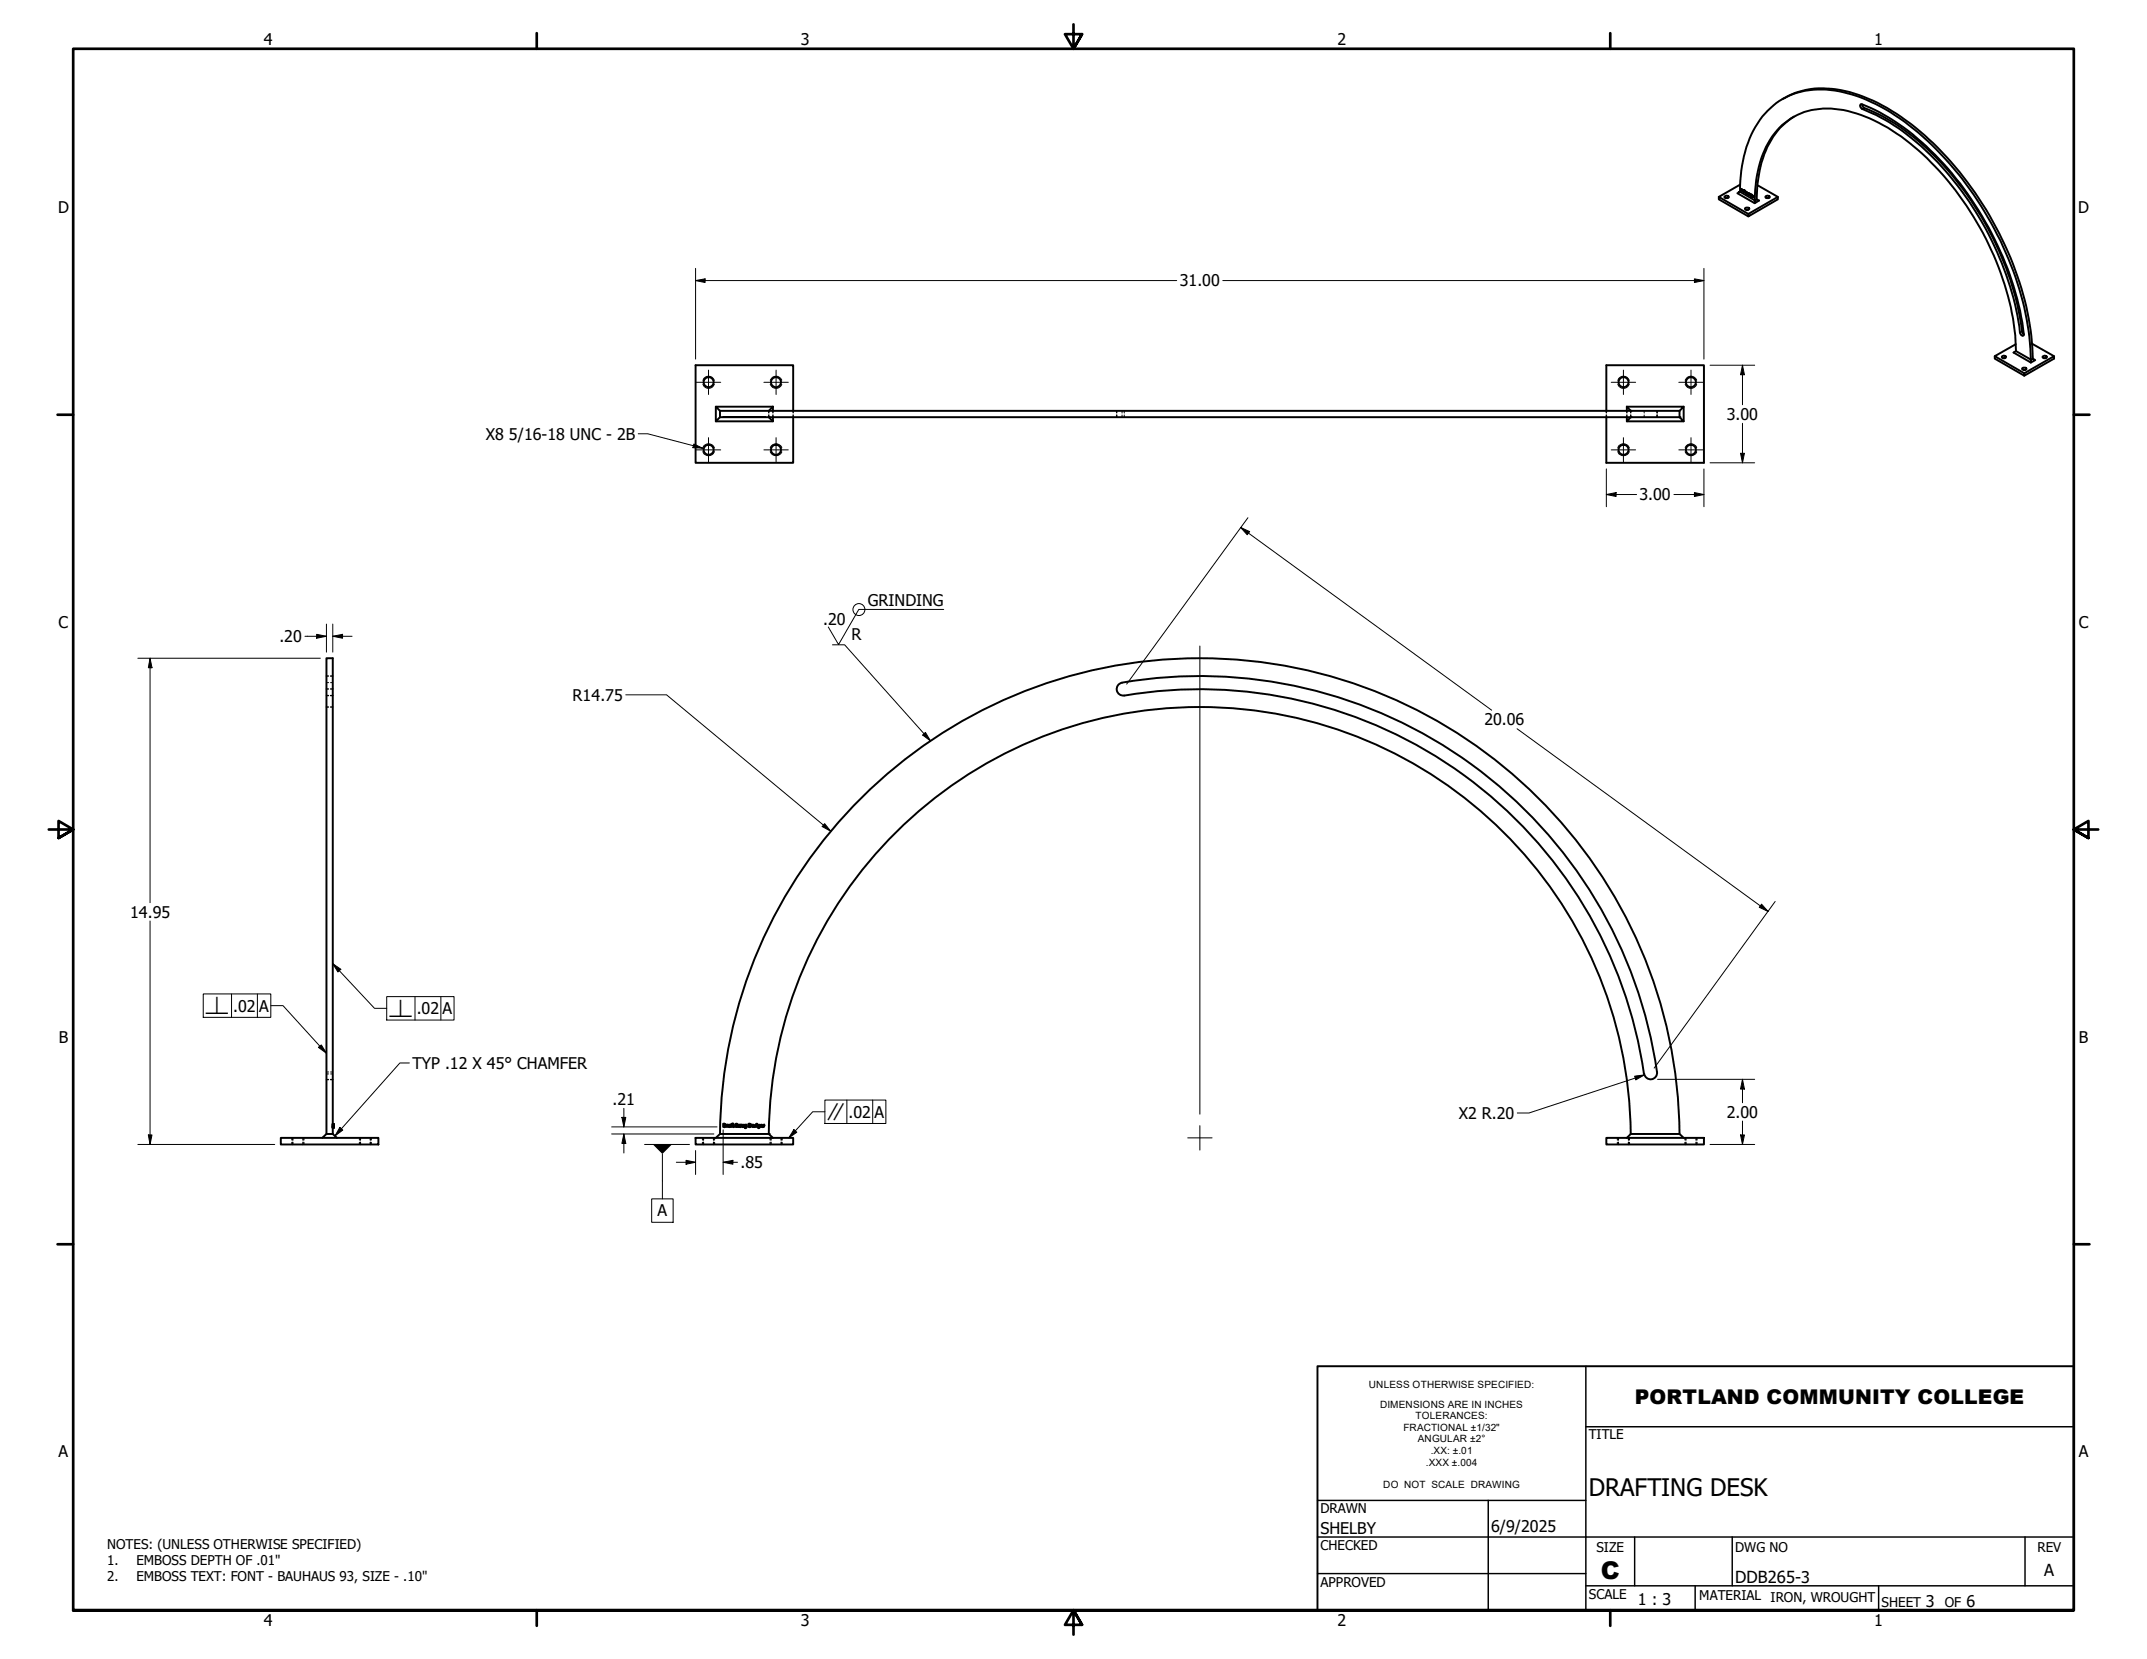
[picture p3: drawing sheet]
<svg xmlns="http://www.w3.org/2000/svg" width="559mm" height="432mm" viewBox="0 0 559 432" stroke-linecap="round" stroke-linejoin="round" font-family="sans-serif">
<!-- layer: Hidden Narrow (ANSI) -->
<g fill="none" stroke="#000" stroke-width=".26">
<path d="M182.9 99a1.57 1.57 0 0 1 1.5-1.1 1.57 1.57 0 0 1 1.5 1.1M200.5 99a1.57 1.57 0 0 1 1.5-1.1 1.57 1.57 0 0 1 1.5 1.1M421.1 99a1.57 1.57 0 0 1 1.5-1.1 1.57 1.57 0 0 1 1.5 1.1M438.6 99a1.57 1.57 0 0 1 1.5-1.1 1.57 1.57 0 0 1 1.5 1.1M182.9 100a1.57 1.57 0 0 0 1.5 1.1 1.57 1.57 0 0 0 1.5-1.1M182.9 116.6a1.57 1.57 0 0 1 1.5-1.1 1.57 1.57 0 0 1 1.5 1.1M182.9 117.5a1.57 1.57 0 0 0 1.5 1.1 1.57 1.57 0 0 0 1.5-1.1M188.5 108.5h.1M188.5 108.6h.1M188.6 108.5h.1M188.6 108.6h.1M188.8 108.5h.1"/>
<path d="M188.8 108.6h.1M189.4 108.5h.1M189.4 108.6h.1M189.8 108.5h.1M189.8 108.6h.1M190.2 108.5h.1M190.2 108.6h.1M190.6 108.5h.1M190.6 108.6h.1M190.7 108.5h.1M190.7 108.6h.1M190.9 108.5h.1"/>
<path d="M190.9 108.6h.1M191.7 108.5h.1M191.7 108.6h.1M192.2 108.5h.1M192.2 108.6h.1M192.3 108.5h.1M192.3 108.6h.1M192.4 108.5h.1M192.4 108.6h.1M192.7 108.5h.1M192.7 108.6h.1M193.4 108.5h.1"/>
<path d="M193.4 108.6h.1M194 108.5h.1M194 108.6h.1M194.1 108.5h.1M194.1 108.6h.1M194.2 108.5h.1M194.2 108.6h.1M195.1 108.5h.1M195.1 108.6h.1M195.2 108.5h.1M195.2 108.6h.1M195.5 108.5h.1"/>
<path d="M195.5 108.6h.1M196 108.5h.1M196 108.6h.1M196.3 108.5h.1M196.3 108.6h.1M196.5 108.5h.1M196.5 108.6h.1M196.7 108.5h.1M196.7 108.6h.1M197 108.5h.1M197 108.6h.1M197.4 108.5h.1"/>
<path d="M197.4 108.6h.1M197.5 108.5h.1M197.5 108.6h.1M197.7 108.5h.1M197.7 108.6h.1M198.2 108.5h.1M198.2 108.6h.1M198.4 108.5h.1M198.4 108.6h.1M198.6 108.5h.1M198.6 108.6h.1M198.7 108.5h.1"/>
<path d="M198.7 108.6h.1M198.8 108.5h.1M198.8 108.6h.1M198.9 108.5h.1M198.9 108.6h.1M200.5 100a1.57 1.57 0 0 0 1.5 1.1 1.57 1.57 0 0 0 1.5-1.1M200.5 116.6a1.57 1.57 0 0 1 1.5-1.1 1.57 1.57 0 0 1 1.5 1.1M200.5 117.5a1.57 1.57 0 0 0 1.5 1.1 1.57 1.57 0 0 0 1.5-1.1M292 107v.5M292 108v.5M292.6 107v.5M292.6 108v.5"/>
<path d="M421.1 100a1.57 1.57 0 0 0 1.5 1.1 1.57 1.57 0 0 0 1.5-1.1M421.1 116.6a1.57 1.57 0 0 1 1.5-1.1 1.57 1.57 0 0 1 1.5 1.1M421.1 117.5a1.57 1.57 0 0 0 1.5 1.1 1.57 1.57 0 0 0 1.5-1.1M427.9 107v.5M427.9 108v.5M431.3 107v.5M431.3 108v.5M438.6 100a1.57 1.57 0 0 0 1.5 1.1 1.57 1.57 0 0 0 1.5-1.1M438.6 116.6a1.57 1.57 0 0 1 1.5-1.1 1.57 1.57 0 0 1 1.5 1.1M438.6 117.5a1.57 1.57 0 0 0 1.5 1.1 1.57 1.57 0 0 0 1.5-1.1M85 177.7h.5M86 177.7h.6"/>
<path d="M85 181h.5M86 181h.6M85 279.5h.5M85 279h.5M86 279.5h.6M86 279h.6M75.9 296.2v.5M75.9 297.3v.6M79.1 296.2v.5M79.1 297.3v.6M86.6 292.9h.1M86.6 292.6h.1"/>
<path d="M86.6 293h.1M86.6 293.1h.1M86.6 292.7h.1M86.6 292.8h.1M86.6 293.2h.1M86.6 293.3h.1M86.6 293.5h.1M86.6 292.5h.1M93.5 296.2v.5M93.5 297.3v.6M96.6 296.2v.5M96.6 297.3v.6"/>
<path d="M182.8 296.2v.5M182.8 297.3v.6M186 296.2v.5M186 297.3v.6M200.4 296.2v.5M200.4 297.3v.6M203.6 296.2v.5M203.6 297.3v.6M420.9 296.2v.5M420.9 297.3v.6M424.1 296.2v.5M424.1 297.3v.6"/>
<path d="M438.5 296.2v.5M438.5 297.3v.6M441.7 296.2v.5M441.7 297.3v.6"/>
</g>
<!-- layer: Hidden (ANSI) -->
<g fill="none" stroke="#000" stroke-width=".38">
<path d="M188.2 108.5h.1M188.5 108.5h.2M188.8 108.5h.6M189.5 108.5h.6M190.2 108.5h.5M190.8 108.5h.1M191.4 108.5h.1M191.6 108.5h.4M192.2 108.5h1M192.7 108.5h.1M193.3 108.5h.2M193.6 108.5h.1"/>
<path d="M193.8 108.5h.6M194.1 108.5h.1M194.8 108.5h.7M195.6 108.5h.2M195.9 108.5h.2M196.2 108.5h.1M196.4 108.5h.4M196.5 108.5h.1M196.9 108.5h.1M197.2 108.5h.1M197.4 108.5h.4M197.9 108.5h.1"/>
<path d="M198.1 108.5h.3M198.5 108.5h.1M198.6 108.5h.3M200.1 106.9v.5M200.1 108v.6M201.2 106.9v.5M201.2 108v.6M206.4 106.9v.5M206.4 108v.6M290.6 106.9v.5M290.6 108v.6M418.1 106.9v.5"/>
<path d="M418.1 108v.6M423.4 106.9v.5M423.4 108v.6M424.4 106.9v.5M424.4 108v.6M431.3 106.9v.5M431.3 108v.6M85 176h.5M85 179.3h.5M86 176h.6M86 179.3h.6M85 184h.5"/>
<path d="M85 181h.5M86 184h.6M86 181h.6M76.2 296.2v.5M76.2 297.3v.6M78.9 296.2v.5M78.9 297.3v.6M85 281h.5M86 281h.6M86.6 293.1v.5M86.6 292.5v.3M93.8 296.2v.5"/>
<path d="M93.8 297.3v.6M96.4 296.2v.5M96.4 297.3v.6M183.1 296.2v.5M183.1 297.3v.6M185.7 296.2v.5M185.7 297.3v.6M200.7 296.2v.5M200.7 297.3v.6M203.3 296.2v.5M203.3 297.3v.6M421.2 296.2v.5"/>
<path d="M421.2 297.3v.6M423.9 296.2v.5M423.9 297.3v.6M438.8 296.2v.5M438.8 297.3v.6M441.5 296.2v.5M441.5 297.3v.6"/>
</g>
<!-- layer: Visible (ANSI) -->
<g fill="none" stroke="#000" stroke-width=".51">
<path d="M463.9 25.8a21.1 21.1 0 0 1 16.3-2.1 48.7 48.7 0 0 1 21.8 12.6 87.9 87.9 0 0 1 26.5 49.6l.6 7.4M466.9 30.4a19.9 19.9 0 0 0-8.7 13l-.8 4.7-.2 3.8M484.3 27.1a52.6 52.6 0 0 1 19.3 13.2 84.4 84.4 0 0 1 22.9 45.2l.2 1.7a.69 .69 0 0 1-.7 0 .69 .69 0 0 1-.3-.6 80.4 80.4 0 0 0-31.5-53.2 49.7 49.7 0 0 0-9.8-5.2 .71 .71 0 0 1-.1-1.1zM484.6 27.2l.4 .7a61.1 61.1 0 0 1 25.1 20.3 81.8 81.8 0 0 1 16.3 38.5l.4 .4M447.4 51.2v.7l7.6 4.4M448.8 51.2a.67 .67 0 0 1 1.2 .1l-.2 .2a.61 .61 0 0 1-1-.3zM449.1 51.6h.5M452.2 50.3l4.5 2.6M452.9 49.9a31.9 31.9 0 0 1 5.8-19.5 19.3 19.3 0 0 1 18.8-6.8 45.3 45.3 0 0 1 21.7 10.9 87.7 87.7 0 0 1 28.8 51.7l.6 7.4-3.9-2.2M452.9 49.9l3.8 2.2a28.7 28.7 0 0 1 5.2-17.4 17.2 17.2 0 0 1 16.8-6.2 41.5 41.5 0 0 1 20.7 10.7 77.8 77.8 0 0 1 25.1 48l.2 4.2M452.9 49.9l-.7 .4 .7-.4M452.9 48.1l-5.5 3.1 7.6 4.5 7.7-4.5-5.3-3"/>
<path d="M453.1 49.5v-.4l.2 .2v.2h-.1M453.1 49.4l.1 .1M453.1 49.1v.3M453.2 49.3l.1 .1M453.2 49.4l.1 .1M453.2 49.4v.1M453.2 49.4h.1M453.2 49.3l-.1 .1M453.4 49.5h.1M453.4 49.5l.1 .1M453.4 49.4v.1M453.5 49.5l.1 .2"/>
<path d="M453.5 49.5l.2 .3-.1-.2M453.5 49.5h.1M453.6 49.6l.1 .1M453.6 49.6v.1M453.8 49.5l-.1 .3 .1-.3v.2M453.8 49.7v.1M453.8 49.7h.1M453.8 49.7l-.1 .1M453.8 49.7l.2 .2M453.8 49.7l.1-.1 .1 .2M453.9 49.6l.1 .3M453.9 49.8l.1 .1"/>
<path d="M454.1 49.7l.2 .4M454.1 50h.1M454.2 50l.1 .1zM454.2 49.8v.2M454.2 54.2l.1-.1a.53 .53 0 0 1 .6-.1 .53 .53 0 0 1 .3 .5 .57 .57 0 0 1-.6 .2 .57 .57 0 0 1-.4-.5zM454.3 50.1l.1 .1M454.3 50.1v-.2l.1 .2M454.3 49.9l.2 .3M454.4 50v.1M454.4 50.2h.1M454.4 50.1l.1 .1M454.5 54.6h.5"/>
<path d="M454.5 50.2h.1M454.5 50v.2M454.6 50.2l.2 .2M454.6 50.2l.1 .2M454.6 50.1v.1M454.7 50.3v.1M454.7 50.2v.1M454.7 50.2h.1M454.8 50.4l.1 .1M454.8 50.4h.1M454.9 50.5h.1M454.9 50.4h.1"/>
<path d="M454.9 50.2v.2M454.9 50.3v.1M454.9 50.4v.1M454.9 50.3v.2M455.1 50.3v.3v-.3l.2 .4M455.1 50.6h.1M455.2 50.7h.1M455.2 50.4v.2M455.2 50.5v.2M455.4 50.5l.1 .3M455.5 50.7h.1M455.5 50.7l.1 .2"/>
<path d="M455.5 50.7l-.1-.2 .1 .3M455.5 50.9h.1M455.6 50.7l-.1 .1M455.6 50.9h.1M455.7 50.7l.1 .3M455.7 50.7h.1M455.9 51.1l.1 .1M455.9 50.9v.2M455.9 51.1l.1 .1v-.3h-.2l.1 .2M455.9 51.1h.1M455.9 50.9h.1M455.9 50.9v.1"/>
<path d="M455.9 51v.1M456.1 51h.1M456.1 51v.2M456.1 51.1h.1M456.1 51.1l.1 .1zM456.2 51.2h.1M456.2 51.2l.2-.1-.1 .1M456.3 51.1l-.1 .1M456.7 52.1l.5-.2 .6 .3-1.1 .7zM459.5 51.2a.67 .67 0 0 1 1.1 .1v.1a.7 .7 0 0 1-1.1-.2zM459.8 51.6h.5M462.7 51.2v.7l-7.7 4.4v-.6"/>
<path d="M519.2 92.7v.6l7.7 4.5v-.6M521.1 92.8a.49 .49 0 0 1 .6-.2 .49 .49 0 0 1 .3 .6 .51 .51 0 0 1-.6 .1 .51 .51 0 0 1-.3-.5zM521.3 93.2h.5M524.6 89.6l-5.4 3.1 7.7 4.5M524.7 91.4l-.6 .4 4.5 2.6v-.8l.5-.3 .6 .4-1.1 .7M526.4 95.8a.57 .57 0 0 1 .6-.2 .57 .57 0 0 1 .4 .5 .57 .57 0 0 1-.7 .2 .57 .57 0 0 1-.3-.5zM526.7 96.3h.4M528.9 89.5l5.7 3.2-7.7 4.5M531.6 92.8a.58 .58 0 0 1 .7-.2 .58 .58 0 0 1 .4 .5l-.1 .1a.61 .61 0 0 1-1-.4zM531.9 93.2h.5M534.6 92.7v.6l-7.7 4.5M186.3 105.9v3.8l1.1-1.1"/>
<path d="M186.3 109.7h14.9M187.4 106.9v1.7M187.4 108.6h249.7M187.4 106.9h249.7M200.1 108.6l1.1 1.1v-1.1M201.2 105.9h-14.9l1.1 1M201.2 105.9l-1.1 1M201.2 105.9v1M206.4 106.9v-11.8h-25.4v25.4h25.4v-11.9M418.1 106.9v-11.8h25.4v25.4h-25.4v-11.9M423.4 108.6v1.1l1-1.1M423.4 105.9h14.8l-1.1 1"/>
<path d="M423.4 105.9v1M423.4 105.9l1 1M437.1 106.9v1.7l1.1 1.1h-14.8M438.2 105.9v3.8M85 171.3h1.6v123.8h-1.6zM292.6 181.1a116.8 116.8 0 0 1 135.3 98.4M292.6 181a1.68 1.68 0 0 1-1.9-1.4 1.68 1.68 0 0 1 1.3-1.9 120.1 120.1 0 0 1 139.3 101.8 1.68 1.68 0 0 1-1.7 1.4 1.68 1.68 0 0 1-1.7-1.4M73.1 296.2h25.4v1.7h-25.4zM85 295.1l-1.1 1.1M86.6 295.1l1.1 1.1M181 296.2h25.4v1.7h-25.4zM186.3 296.2l1.1-1.1h12.7l1.1 1.1"/>
<path d="M187.4 295.1a124.9 124.9 0 0 1 124.9-123.8 124.9 124.9 0 0 1 124.8 123.8M188.2 292.5h.3a.45 .45 0 0 1 .5 .4 .45 .45 0 0 1-.5 .5l.3-.5-.3-.2v.6h-.3zM189.2 292.8l.2-.1v.6h-.3zM189.5 292.8a.32 .32 0 0 1 .6 0 .32 .32 0 0 1-.2 .5l-.1-.4 .1 .5-.4-.2zM190.2 292.7l.4-.2-.1 .8h-.3zM190.6 292.5h.3l.1 .9-.4-.3zM191.5 292.5h.4l.1 .8h-.2v-.6l-.2 .6h-.2zM192.2 292.7h.1v.4l.1-.4h.3v.4v-.4h.3l-.1 .6h-.7zM193.2 292.7l.5 .2v.4l-.4-.3 .1 .4a.34 .34 0 0 1-.3-.3 .34 .34 0 0 1 .1-.4zM193.8 292.7h.3v.4v-.4h.3l-.2 .9h-.3l.2-.3-.2-.1zM194.8 292.5h.3a.45 .45 0 0 1 .5 .5 .45 .45 0 0 1-.5 .4l.2-.6-.2-.1v.6h-.3zM195.8 292.7l.4 .1 .1 .3-.4-.2 .3 .4a.33 .33 0 0 1-.5-.1 .33 .33 0 0 1 .1-.5z"/>
<path d="M196.5 292.9l.3-.2-.1 .5-.4 .2zM196.8 292.7h.2v.6h-.2zM196.8 292.5h.2v.2h-.2zM197.2 292.8a.43 .43 0 0 1 .6 .3 .43 .43 0 0 1-.4 .5l.1-.6v.3h-.2zM198.1 292.7l.3 .1v.5h-.2v-.4l-.1 .4h-.2zM198.7 292.8l.2-.1v.3l-.4 .4zM200.1 295.1a112.2 112.2 0 0 1 112.2-111.1 112.2 112.2 0 0 1 112.1 111.1M418.1 296.2h25.4v1.7h-25.4zM424.4 295.1h12.7l1.1 1.1M424.4 295.1l-1 1.1"/>
<circle cx="184.4" cy="99.5" r="1.3"/>
<circle cx="202" cy="99.5" r="1.3"/>
<circle cx="422.6" cy="99.5" r="1.3"/>
<circle cx="440.1" cy="99.5" r="1.3"/>
<circle cx="184.4" cy="117.1" r="1.3"/>
<circle cx="202" cy="117.1" r="1.3"/>
<circle cx="422.6" cy="117.1" r="1.3"/>
<circle cx="440.1" cy="117.1" r="1.3"/>
</g>
<g fill="#000">
<circle cx="453.3" cy="49.4" r=".25"/>
<circle cx="453.5" cy="49.5" r=".25"/>
<circle cx="453.6" cy="49.6" r=".25"/>
<circle cx="453.7" cy="49.6" r=".25"/>
<circle cx="453.8" cy="49.5" r=".25"/>
<circle cx="454" cy="49.8" r=".25"/>
<circle cx="454.2" cy="49.8" r=".25"/>
<circle cx="454.4" cy="50.1" r=".25"/>
<circle cx="454.5" cy="50.2" r=".25"/>
<circle cx="454.9" cy="50.5" r=".25"/>
<circle cx="455.2" cy="50.4" r=".25"/>
<circle cx="455.3" cy="50.5" r=".25"/>
<circle cx="455.4" cy="50.7" r=".25"/>
<circle cx="455.5" cy="50.8" r=".25"/>
<circle cx="455.5" cy="50.6" r=".25"/>
<circle cx="455.5" cy="50.7" r=".25"/>
<circle cx="455.5" cy="50.9" r=".25"/>
<circle cx="455.6" cy="50.8" r=".25"/>
<circle cx="455.7" cy="50.9" r=".25"/>
<circle cx="455.7" cy="50.8" r=".25"/>
<circle cx="455.7" cy="50.7" r=".25"/>
<circle cx="455.8" cy="50.7" r=".25"/>
<circle cx="455.9" cy="50.9" r=".25"/>
<circle cx="455.9" cy="51.1" r=".25"/>
<circle cx="456.1" cy="51" r=".25"/>
<circle cx="456.1" cy="51.1" r=".25"/>
<circle cx="456.2" cy="51.1" r=".25"/>
<circle cx="456.2" cy="51.2" r=".25"/>
<circle cx="456.3" cy="51.1" r=".25"/>
<circle cx="456.4" cy="51.2" r=".25"/>
<circle cx="456.7" cy="52.1" r=".25"/>
<circle cx="200.1" cy="108.6" r=".25"/>
<circle cx="424.4" cy="106.9" r=".25"/>
<circle cx="424.4" cy="108.6" r=".25"/>
<circle cx="437.1" cy="108.6" r=".25"/>
<circle cx="190.6" cy="292.5" r=".25"/>
<circle cx="200.1" cy="295.1" r=".25"/>
</g>
<!-- layer: Visible Narrow (ANSI) -->
<g fill="none" stroke="#000" stroke-width=".38">
<path d="M485.3 28.1l-.5 .3M453.2 49.3h.1M453.3 49.4h.1M453.3 49.5h-.1M453.6 49.6v.1M453.8 49.5v.1M453.8 49.8h.1M453.8 49.7h.1M454.2 49.8v.1M454.3 50.1h.1M454.3 50h.1M454.3 50.2h.1"/>
<path d="M454.5 50.1v.1M454.7 50.2v.1M454.8 50.4h.1M454.9 50.5h.1M454.9 50.4v.1M455.4 50.6h.1M455.5 50.6l-.1 .1M455.5 50.9h.2M455.7 50.7h.1M455.9 50.9h-.1M455.9 51.1h.1M455.9 51.1v.1"/>
<path d="M456 50.9l-.1 .1M456.1 51.1h.1M456.3 51.1l-.1 .1M526.3 86.2l-.6 .4"/>
</g>
<g fill="#000">
<circle cx="453.4" cy="49.5" r=".19"/>
<circle cx="453.5" cy="49.5" r=".19"/>
<circle cx="453.6" cy="49.7" r=".19"/>
<circle cx="453.8" cy="49.7" r=".19"/>
<circle cx="454" cy="49.9" r=".19"/>
<circle cx="454.1" cy="49.8" r=".19"/>
<circle cx="454.4" cy="50.1" r=".19"/>
<circle cx="454.5" cy="50.2" r=".19"/>
<circle cx="454.6" cy="50.2" r=".19"/>
<circle cx="454.7" cy="50.4" r=".19"/>
<circle cx="454.9" cy="50.4" r=".19"/>
<circle cx="455.2" cy="50.7" r=".19"/>
<circle cx="455.2" cy="50.4" r=".19"/>
<circle cx="455.3" cy="50.5" r=".19"/>
<circle cx="455.5" cy="50.8" r=".19"/>
<circle cx="455.6" cy="50.7" r=".19"/>
<circle cx="455.7" cy="50.7" r=".19"/>
<circle cx="455.9" cy="50.9" r=".19"/>
<circle cx="455.9" cy="51.1" r=".19"/>
<circle cx="456.1" cy="51" r=".19"/>
<circle cx="456.2" cy="51.2" r=".19"/>
<circle cx="456.3" cy="51.2" r=".19"/>
</g>
<!-- layer: Hidden (ANSI) -->
<g fill="#000">
<circle cx="187.4" cy="108.6" r=".19"/>
<circle cx="187.4" cy="106.9" r=".19"/>
<circle cx="188.2" cy="108.6" r=".19"/>
<circle cx="188.2" cy="108.5" r=".19"/>
<circle cx="188.5" cy="108.6" r=".19"/>
<circle cx="188.5" cy="108.5" r=".19"/>
<circle cx="188.8" cy="108.5" r=".19"/>
<circle cx="188.8" cy="108.6" r=".19"/>
<circle cx="189" cy="108.5" r=".19"/>
<circle cx="189" cy="108.6" r=".19"/>
<circle cx="189.1" cy="108.5" r=".19"/>
<circle cx="189.1" cy="108.6" r=".19"/>
<circle cx="189.4" cy="108.5" r=".19"/>
<circle cx="189.4" cy="108.6" r=".19"/>
<circle cx="189.5" cy="108.5" r=".19"/>
<circle cx="189.5" cy="108.6" r=".19"/>
<circle cx="189.7" cy="108.5" r=".19"/>
<circle cx="189.7" cy="108.6" r=".19"/>
<circle cx="189.9" cy="108.6" r=".19"/>
<circle cx="189.9" cy="108.5" r=".19"/>
<circle cx="190.1" cy="108.5" r=".19"/>
<circle cx="190.1" cy="108.6" r=".19"/>
<circle cx="190.2" cy="108.5" r=".19"/>
<circle cx="190.2" cy="108.6" r=".19"/>
<circle cx="190.5" cy="108.6" r=".19"/>
<circle cx="190.5" cy="108.5" r=".19"/>
<circle cx="190.6" cy="108.6" r=".19"/>
<circle cx="190.6" cy="108.5" r=".19"/>
<circle cx="190.9" cy="108.5" r=".19"/>
<circle cx="190.9" cy="108.6" r=".19"/>
<circle cx="191" cy="108.5" r=".19"/>
<circle cx="191" cy="108.6" r=".19"/>
<circle cx="191.4" cy="108.6" r=".19"/>
<circle cx="191.4" cy="108.5" r=".19"/>
<circle cx="191.6" cy="108.6" r=".19"/>
<circle cx="191.6" cy="108.5" r=".19"/>
<circle cx="191.7" cy="108.6" r=".19"/>
<circle cx="191.8" cy="108.6" r=".19"/>
<circle cx="191.8" cy="108.5" r=".19"/>
<circle cx="192" cy="108.5" r=".19"/>
<circle cx="192" cy="108.6" r=".19"/>
<circle cx="192.2" cy="108.5" r=".19"/>
<circle cx="192.2" cy="108.6" r=".19"/>
<circle cx="192.3" cy="108.5" r=".19"/>
<circle cx="192.3" cy="108.6" r=".19"/>
<circle cx="192.4" cy="108.5" r=".19"/>
<circle cx="192.4" cy="108.6" r=".19"/>
<circle cx="192.5" cy="108.5" r=".19"/>
<circle cx="192.5" cy="108.6" r=".19"/>
<circle cx="192.7" cy="108.5" r=".19"/>
<circle cx="192.7" cy="108.6" r=".19"/>
<circle cx="193" cy="108.5" r=".19"/>
<circle cx="193" cy="108.6" r=".19"/>
<circle cx="193.3" cy="108.6" r=".19"/>
<circle cx="193.3" cy="108.5" r=".19"/>
<circle cx="193.4" cy="108.5" r=".19"/>
<circle cx="193.4" cy="108.6" r=".19"/>
<circle cx="193.5" cy="108.5" r=".19"/>
<circle cx="193.5" cy="108.6" r=".19"/>
<circle cx="193.7" cy="108.6" r=".19"/>
<circle cx="193.7" cy="108.5" r=".19"/>
<circle cx="193.8" cy="108.5" r=".19"/>
<circle cx="193.8" cy="108.6" r=".19"/>
<circle cx="193.9" cy="108.6" r=".19"/>
<circle cx="193.9" cy="108.5" r=".19"/>
<circle cx="194.1" cy="108.6" r=".19"/>
<circle cx="194.1" cy="108.5" r=".19"/>
<circle cx="194.4" cy="108.5" r=".19"/>
<circle cx="194.4" cy="108.6" r=".19"/>
<circle cx="194.8" cy="108.5" r=".19"/>
<circle cx="194.8" cy="108.6" r=".19"/>
<circle cx="195.1" cy="108.6" r=".19"/>
<circle cx="195.1" cy="108.5" r=".19"/>
<circle cx="195.3" cy="108.5" r=".19"/>
<circle cx="195.3" cy="108.6" r=".19"/>
<circle cx="195.6" cy="108.6" r=".19"/>
<circle cx="195.6" cy="108.5" r=".19"/>
<circle cx="195.9" cy="108.6" r=".19"/>
<circle cx="195.9" cy="108.5" r=".19"/>
<circle cx="196" cy="108.6" r=".19"/>
<circle cx="196" cy="108.5" r=".19"/>
<circle cx="196.1" cy="108.6" r=".19"/>
<circle cx="196.1" cy="108.5" r=".19"/>
<circle cx="196.2" cy="108.6" r=".19"/>
<circle cx="196.2" cy="108.5" r=".19"/>
<circle cx="196.3" cy="108.6" r=".19"/>
<circle cx="196.3" cy="108.5" r=".19"/>
<circle cx="196.8" cy="108.5" r=".19"/>
<circle cx="196.8" cy="108.6" r=".19"/>
<circle cx="196.9" cy="108.5" r=".19"/>
<circle cx="196.9" cy="108.6" r=".19"/>
<circle cx="197" cy="108.5" r=".19"/>
<circle cx="197" cy="108.6" r=".19"/>
<circle cx="197.2" cy="108.5" r=".19"/>
<circle cx="197.2" cy="108.6" r=".19"/>
<circle cx="197.4" cy="108.6" r=".19"/>
<circle cx="197.4" cy="108.5" r=".19"/>
<circle cx="197.5" cy="108.6" r=".19"/>
<circle cx="197.5" cy="108.5" r=".19"/>
<circle cx="197.8" cy="108.5" r=".19"/>
<circle cx="197.8" cy="108.6" r=".19"/>
<circle cx="197.9" cy="108.6" r=".19"/>
<circle cx="197.9" cy="108.5" r=".19"/>
<circle cx="198.1" cy="108.6" r=".19"/>
<circle cx="198.1" cy="108.5" r=".19"/>
<circle cx="198.2" cy="108.5" r=".19"/>
<circle cx="198.2" cy="108.6" r=".19"/>
<circle cx="198.4" cy="108.6" r=".19"/>
<circle cx="198.4" cy="108.5" r=".19"/>
<circle cx="198.5" cy="108.5" r=".19"/>
<circle cx="198.5" cy="108.6" r=".19"/>
<circle cx="198.6" cy="108.5" r=".19"/>
<circle cx="198.9" cy="108.6" r=".19"/>
<circle cx="198.9" cy="108.5" r=".19"/>
<circle cx="437.1" cy="106.9" r=".19"/>
<circle cx="437.1" cy="108.6" r=".19"/>
<circle cx="86.6" cy="293.4" r=".19"/>
<circle cx="86.6" cy="293.1" r=".19"/>
<circle cx="86.6" cy="293" r=".19"/>
<circle cx="86.6" cy="292.9" r=".19"/>
<circle cx="86.6" cy="293.2" r=".19"/>
<circle cx="86.6" cy="292.7" r=".19"/>
<circle cx="86.6" cy="292.5" r=".19"/>
<circle cx="86.6" cy="293.6" r=".19"/>
<circle cx="86.6" cy="293.3" r=".19"/>
</g>
<!-- layer: Border (ANSI) -->
<g fill="none" stroke="#000" stroke-width=".7">
<path d="M139.7 8.6v4.1M279.4 6.3v6.4l-2.2-3.8h4.4l-2.2 3.8 2.2-3.8M419.1 8.6v4.1M15 107.9h4M539.8 107.9h4M12.7 215.9h6.3l-3.8-2.2v4.4l3.8-2.2-3.8 2.2M546.1 215.9h-6.3l3.8-2.2v4.4l-3.8-2.2 3.8 2.2M15 323.8h4M539.8 323.8h4M19 419.1v-406.4h520.8v406.4h-520.8h520.8M139.7 419.1v4.1M419.1 419.1v4.1"/>
<path d="M281.6 422.9l-2.2-3.8 2.2 3.8h-4.4l2.2-3.8v6.3"/>
</g>
<!-- layer: Title (ANSI) -->
<path d="M412.7 355.6v63.5M412.7 371.3h127.1M342.9 390.5h69.8M387.3 390.5v28.6M342.9 409.6h69.8M342.9 400h196.9M412.7 412.7h127.1M425.4 400v12.7M441.2 412.7v6.4M450.8 400v12.7M488.9 412.7v6.4M527 400v12.7" fill="none" stroke="#000" stroke-width=".38"/>
<path d="M342.9 355.6h196.9v63.5h-196.9z" fill="none" stroke="#000" stroke-width=".51"/>
<!-- layer: Dimension (ANSI) -->
<g fill="none" stroke="#000" stroke-width=".26">
<path d="M181 73l2.5-.4v.9zM181 73h125.3M181 69.8v23.7M318.3 73h125.2M441 72.6l2.5 .4-2.5 .5zM443.5 69.8v23.7M445.1 95.1h11.6M453.5 95.1l.5 2.4h-1zM453.5 95.1v10.2M453 118h1l-.5 2.5zM453.5 110.2v10.3M322.9 137.3l2.3 1.1-.6 .8z"/>
<path d="M322.9 137.3l65.3 47.5M324.8 134.7l-31.6 43.4M418.1 128.7l2.5-.5v1zM418.1 128.7h7.9M418.1 122v9.9M435.7 128.7h7.8M441 128.2l2.5 .5-2.5 .5zM443.5 122v9.9M445.1 120.5h11.6M35.9 171.3h47.5M39.1 171.3l.5 2.5h-1zM39.1 171.3v63.6"/>
<path d="M79.4 165.6h5.6M82.4 165.1l2.6 .5-2.6 .5zM85 162.4v7.3M86.6 165.6l2.6-.5v1zM86.6 165.6h5M86.6 162.4v7.3M162.9 180.8h10.6l42.7 35.5M394.8 189.7l65.4 47.5M214.6 214.4l1.6 1.9-2.2-1.2zM39.1 239.7v58.2M458.5 235.3l1.7 1.9-2.3-1zM462 234.6l-31.5 43.4"/>
<path d="M428 279.8l-30 9.9h-3.1M35.9 297.9h35.6M38.6 295.4h1l-.5 2.5zM159.2 295.1h26.6M159.2 293.3h27.4M161.9 290.8h1l-.5 2.5zM162.4 295.1l.5 2.5h-1zM162.4 288.5v4.8M162.4 295.1v5M181 299.5v6.2M188.2 294.1v11.6M425.4 280.1l2.6-.3-2.2 1.3z"/>
<path d="M431.4 280.9h25.3M445.1 297.9h11.6M453 295.4h1l-.5 2.5zM453.5 280.9l.5 2.6h-1zM453.5 280.9v6.1M453.5 291.8v6.1M176 302.5h5M178.6 302l2.4 .5-2.4 .5zM188.2 302.5l2.6-.5v1zM188.2 302.5h3.8"/>
</g>
<g fill="#000">
<path d="M181 73l2.5-.4v.9zM441 72.6l2.5 .4-2.5 .5zM453.5 95.1l.5 2.4h-1zM453 118h1l-.5 2.5zM322.9 137.3l2.3 1.1-.6 .8zM418.1 128.7l2.5-.5v1zM441 128.2l2.5 .5-2.5 .5zM39.1 171.3l.5 2.5h-1zM82.4 165.1l2.6 .5-2.6 .5zM86.6 165.6l2.6-.5v1zM214.6 214.4l1.6 1.9-2.2-1.2zM458.5 235.3l1.7 1.9-2.3-1z"/>
<path d="M38.6 295.4h1l-.5 2.5zM161.9 290.8h1l-.5 2.5zM162.4 295.1l.5 2.5h-1zM425.4 280.1l2.6-.3-2.2 1.3zM453 295.4h1l-.5 2.5zM453.5 280.9l.5 2.6h-1zM178.6 302l2.4 .5-2.4 .5zM188.2 302.5l2.6-.5v1z"/>
</g>
<!-- layer: Center Mark (ANSI) -->
<g fill="none" stroke="#000" stroke-width=".26">
<path d="M181.2 99.5h6.4M184.4 96.3v6.4M198.8 99.5h6.4M202 96.3v6.4M419.4 99.5h6.3M422.5 96.3v6.4M436.9 99.5h6.4M440.1 96.3v6.4M181.2 117.1h6.4M184.4 113.9v6.4M198.8 117.1h6.4M202 113.9v6.4"/>
<path d="M419.4 117.1h6.3M422.5 113.9v6.4M436.9 117.1h6.4M440.1 113.9v6.4M312.3 168.1v121.9M309.1 296.2h6.4M312.3 293v6.3"/>
</g>
<!-- layer: Symbol (ANSI) -->
<path d="M180.6 115.6l2.3 1-2.6-.1zM240.9 190.6l1.3 2.2-2-1.5zM86.6 250.8l2.1 1.5-.8 .7zM82.9 272.6l.7-.6 1.4 2.1zM88.5 293.4l.7 .7-2 1.6zM169.9 297.9h5l-2.5 2.5zM206.6 294l.8 .7-2.1 1.5z" fill="#000"/>
<g fill="none" stroke="#000" stroke-width=".26">
<path d="M166.1 112.9h2.5l14.3 3.7M180.6 115.6l2.3 1-2.6-.1zM245.6 158.6h-22.1l-5.3 9.2-2.6-4.6M216.7 167.8h3.1l22.4 25M240.9 190.6l1.3 2.2-2-1.5zM52.9 258.7h17.6v6.1h-17.6zM60.3 258.7v6.1M67 258.7v6.1M86.6 250.8l2.1 1.5-.8 .7zM86.6 250.8l10.9 11.6h3.1M100.6 259.4h17.6v6.1h-17.6zM108 259.4v6.1"/>
<path d="M114.7 259.4v6.1M70.5 261.7h3.2l11.3 12.4M82.9 272.6l.7-.6 1.4 2.1zM106.6 276.7h-2.5l-16.9 19M88.5 293.4l.7 .7-2 1.6zM167.8 297.9h11.7M206.6 294l.8 .7-2.1 1.5zM214.7 289.4h-3.2l-6.2 6.8M214.7 286.3h15.9v6.1h-15.9zM220.4 286.3v6.1M227.1 286.3v6.1M169.6 312h5.6v6.1h-5.6z"/>
<path d="M172.4 300.4v11.6"/>
<circle cx="223.6" cy="158.7" r="1.56"/>
</g>
<g font-size="6.3">
<text x="413.5" y="389.4">DRAFTING DESK</text>
<text x="416.6" y="410.9">C</text>
</g>
<text font-size="5.3" x="425.5" y="365.4">PORTLAND COMMUNITY COLLEGE</text>
<g font-size="4.3">
<text x="451.6" y="411.9">DDB265-3</text>
<text x="532.1" y="410.2">A</text>
</g>
<g font-size="4.2">
<text x="68.7" y="11.7">4</text>
<text x="208.4" y="11.7">3</text>
<text x="348.1" y="11.7">2</text>
<text x="487.8" y="11.7">1</text>
<text x="15.1" y="55.5">D</text>
<text x="540.9" y="55.5">D</text>
<text x="307.1" y="74.5">31.00</text>
<text x="449.5" y="109.3">3.00</text>
<text x="126.4" y="114.4">X8</text>
<text x="132.5" y="114.4">5/16-18 UNC - 2B</text>
<text x="426.7" y="130.2">3.00</text>
<text x="225.9" y="157.7">GRINDING</text>
<text x="15.2" y="163.4">C</text>
<text x="72.7" y="167.1">.20</text>
<text x="214.2" y="162.6">.20</text>
<text x="221.6" y="166.6">R</text>
<text x="541" y="163.4">C</text>
<text x="149" y="182.4">R14.75</text>
<text x="386.3" y="188.8">20.06</text>
<text x="33.8" y="238.8">14.95</text>
<text x="60.7" y="263.3">.02</text>
<text x="67.4" y="263.3">A</text>
<text x="108.5" y="264">.02</text>
<text x="115.2" y="264">A</text>
<text x="15.3" y="271.4">B</text>
<text x="541.1" y="271.4">B</text>
<text x="107.4" y="278.2">TYP .12 X 45° CHAMFER</text>
<text x="159.4" y="287.7">.21</text>
<text x="220.9" y="290.9">.02</text>
<text x="227.6" y="290.9">A</text>
<text x="379.7" y="291.2">X2 R.20</text>
<text x="449.5" y="291">2.00</text>
<text x="192.7" y="304">.85</text>
<text x="171.1" y="316.6">A</text>
<text x="15.2" y="379.3">A</text>
<text x="541" y="379.3">A</text>
<text x="343.7" y="399.2">SHELBY</text>
<text x="388.1" y="398.7">6/9/2025</text>
<text x="426.3" y="417.6">1 : 3</text>
<text x="501.3" y="418.3">3</text>
<text x="511.8" y="418.3">6</text>
<text x="68.7" y="423.2">4</text>
<text x="208.4" y="423.2">3</text>
<text x="348.1" y="423.2">2</text>
<text x="487.8" y="423.2">1</text>
</g>
<g font-size="3.9">
<text x="53.3" y="264">⟂</text>
<text x="101.1" y="264.7">⟂</text>
<text x="215.1" y="291.6">∥</text>
</g>
<g font-size="3.5">
<text x="413.5" y="374.6">TITLE</text>
<text x="343.7" y="393.8">DRAWN</text>
<text x="27.9" y="403.2">NOTES: (UNLESS OTHERWISE SPECIFIED)</text>
<text x="27.9" y="407.4">1.</text>
<text x="35.5" y="407.4">EMBOSS DEPTH OF .01&quot;</text>
<text x="343.7" y="403.4">CHECKED</text>
<text x="415.5" y="404.1">SIZE</text>
<text x="451.6" y="404.1">DWG NO</text>
<text x="530.3" y="404">REV</text>
<text x="27.9" y="411.5">2.</text>
<text x="35.5" y="411.5">EMBOSS TEXT: FONT - BAUHAUS 93, SIZE - .10&quot;</text>
<text x="343.7" y="412.9">APPROVED</text>
<text x="413.5" y="416.1">SCALE</text>
<text x="442.3" y="416.5">MATERIAL</text>
<text x="460.8" y="416.9">IRON, WROUGHT</text>
<text x="489.7" y="418.3">SHEET</text>
<text x="506.2" y="418.3">OF</text>
</g>
<g font-size="2.6">
<text x="356.3" y="361.4">UNLESS OTHERWISE SPECIFIED:</text>
<text x="359.2" y="366.5">DIMENSIONS ARE IN INCHES</text>
<text x="368.4" y="369.4">TOLERANCES:</text>
<text x="365.3" y="372.4">FRACTIONAL ±1/32&quot;</text>
<text x="369" y="375.4">ANGULAR ±2°</text>
<text x="371.1" y="381.4">.XXX ±.004</text>
<text x="372.4" y="378.4">.XX: ±.01</text>
<text x="360" y="387.3">DO NOT SCALE DRAWING</text>
</g>
</svg>
